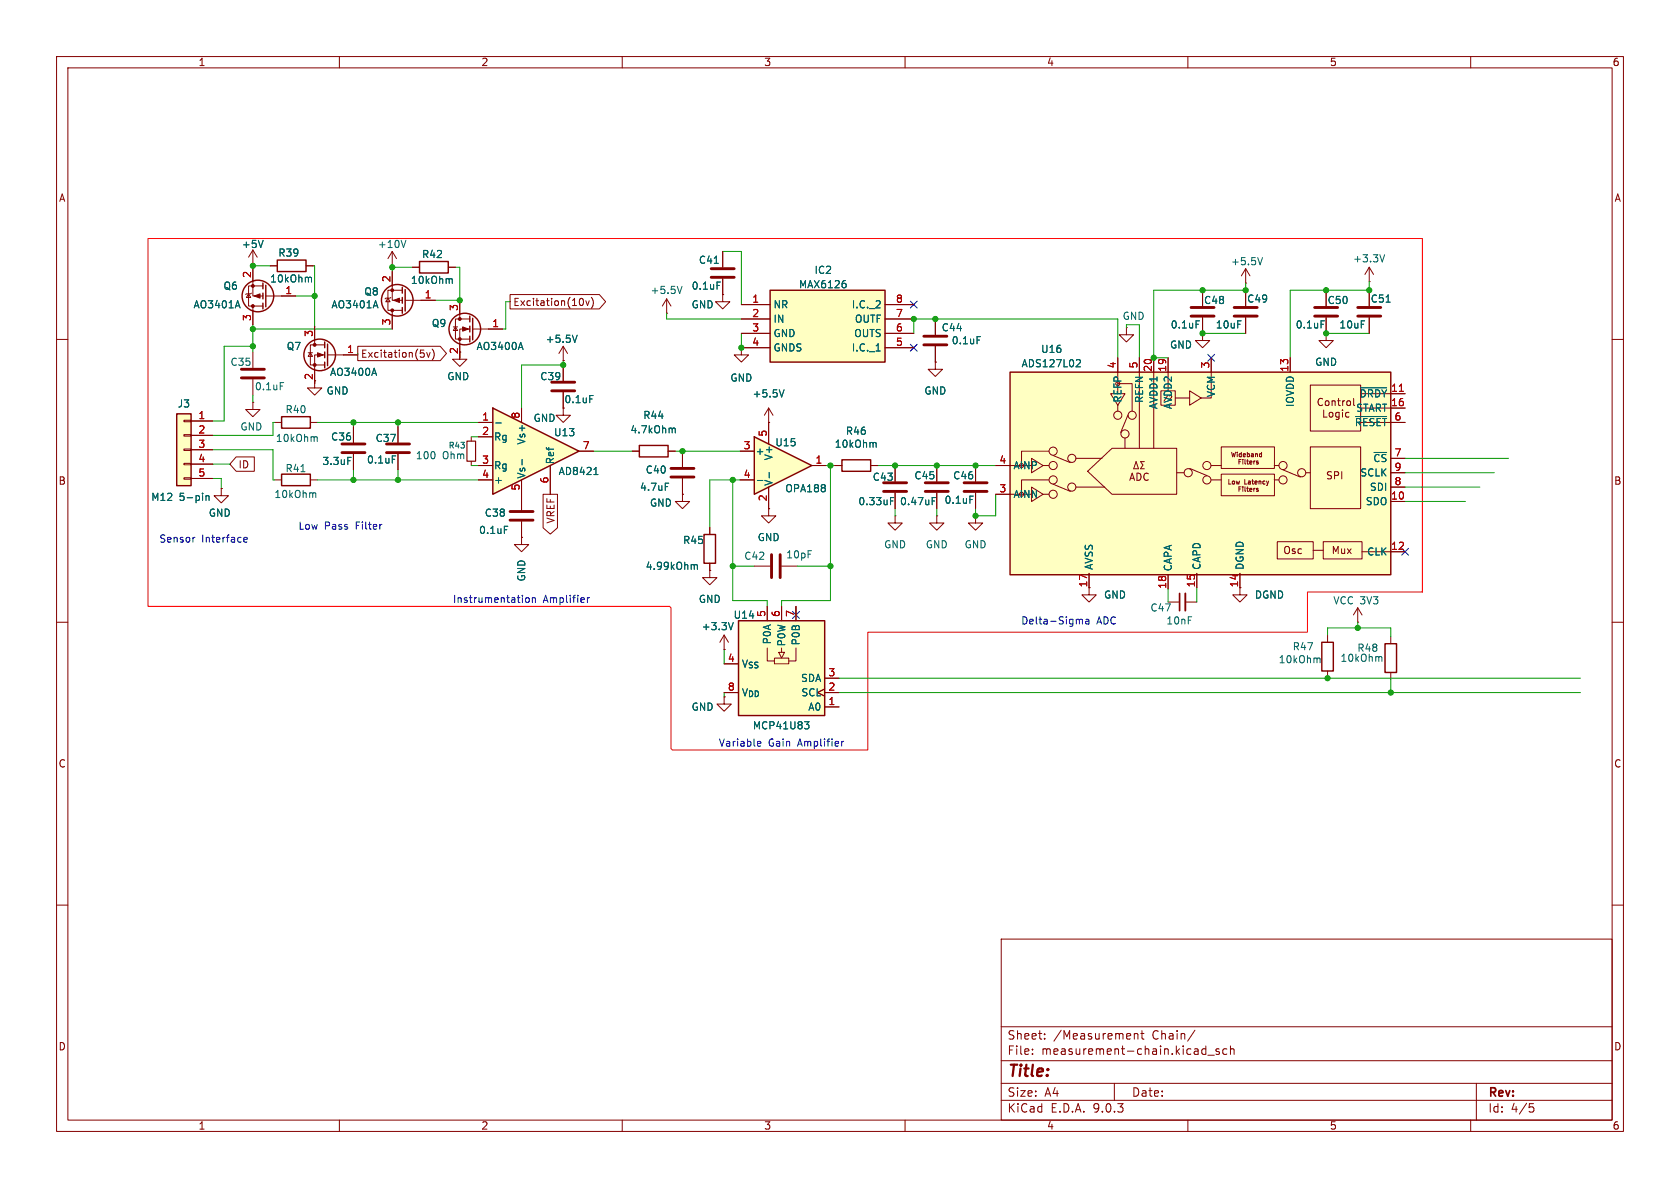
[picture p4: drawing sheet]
<svg xmlns="http://www.w3.org/2000/svg" width="297mm" height="210mm" viewBox="0 0 297 210" stroke-linecap="round" stroke-linejoin="round" font-family="sans-serif">
<g fill="none" stroke="#840000" stroke-width=".18">
<path d="M10 10h277v190h-277zM12 12h273v186h-273zM60 10v2M110 10v2M160 10v2M210 10v2M260 10v2M10 60h2M285 60h2M10 110h2M285 110h2M10 160h2"/>
<path d="M177 166h108v32h-108zM285 160h2M60 198v2M110 198v2M160 198v2M177 194.5h108M177 191.5h108M177 187.5h108M177 181.5h108M182.5 186.3v.1M182.5 185.5v.1M184.7 183.6v.1"/>
<path d="M184.7 182.8v.1M197 191.5v3M200.5 182.7v1M200.5 182.8l.2-.1 .4 .1 .1 .9M201.7 182.7h.5M201.9 182.2v1.3l.3 .2M210 198v2M211.2 182.1l-1.2 2M212.7 185.4l.5 .1M213.2 184.9v1.5M213.2 186.3l-.5 .1M213.5 186.5h1.2"/>
<path d="M215.5 185.5l-.3-.1-.2 .2v.2l.5 .2v.3h-.5M216.9 185.5l-.4-.1-.3 .3v.4l.1 .2h.6M217.5 185.5l.2-.1 .4 .1 .1 .9M217.5 184.9v1.5M260 198v2M261 191.5v6.5M270.4 195.1h.7M270.5 195.7h.4l.3 .3-.2 .5-.5 .1"/>
</g>
<path d="M133.3 77.2l10.2 5.1-10.2 5.1z" fill="#ffffc2"/>
<g fill="none" stroke="#840000" stroke-width=".25">
<path d="M46.5 50v1.1M46.5 51.8v1M46.5 53.6v1M47 50.4v3.8M49 46h5.1v2h-5.1zM83.1 55.9v1M83.1 57.7v1M83.1 59.4v1.1M83.6 56.3v3.8M113 78.7h5.1v2.1h-5.1zM133.3 77.2l10.2 5.1-10.2 5.1z"/>
<circle cx="45.6" cy="52.3" r="2.79"/>
<circle cx="82.2" cy="58.2" r="2.79"/>
</g>
<g fill="none" stroke="#840000" stroke-width=".18">
<path d="M43.9 51.9l.4 .7h-.7zM44.4 51.8l-.1 .1h-.7l-.2 .2M44.7 47.2v5.1h1.8M44.7 46.7h.1M44.7 44.2v2.5M44.7 54.1v3.3M44.7 44.2l.8 1.3M44.7 44.2l-.8 1.3M46.5 50.5h-2.6v3.6h2.6M47 52.3h5.3M47.8 47h1.2M54.1 47h1.3"/>
<path d="M80.1 57.8h.8M80.5 57.8l.4 .6h-.8zM81.3 53.1v3.3M83.1 56.4h-2.6v3.5h2.6M83.1 58.2h-1.8v5M83.6 58.2h5.3M220.2 50h.1M220.2 47.5v2.5M220.2 51.3v2.8M220.2 56.1v2.8M220.2 47.5l.8 1.3M220.2 47.5l-.7 1.3"/>
<path d="M242.1 49.8h.1M242.1 47.2l.7 1.3M242.1 47.2l-.8 1.3M242.1 47.2v2.6M44.7 71.1v1.3h1.3l-1.3 1.3-1.3-1.3h1.3M44.7 71.1h.1M44.7 62.2v2.8M44.7 67.1v2.8M81.3 62.2v1.3h1.2l-1.2 1.3-1.3-1.3h1.3M83.3 77.2v.8M99.6 72.1v1.3h1.2l-1.2 1.3-1.3-1.3h1.3M99.6 72.1h.1"/>
<path d="M99.6 63.8h.1M99.6 61.2v2.6M99.6 64.5v2.8M99.6 69.3v2.8M99.6 61.2l-.8 1.3M99.6 61.2l.7 1.3M111.8 79.8h1.2M118.1 79.8h1.3M130.8 79.8h2.5M135.9 74.7v3.8M39.1 86.4v1.2h1.3l-1.3 1.3-1.3-1.3h1.3M39.1 86.4h.1"/>
<path d="M83.3 81.5v.8M92.2 95v1.3h1.3l-1.3 1.2-1.3-1.2h1.3M92.2 95h.1M92.2 87.4v2.8M92.2 92.2v2.8M120.6 87.4v1.2h1.3l-1.3 1.3-1.2-1.3h1.2M120.6 87.4h.1M130.8 84.8h2.5M135.9 86.1v3.8M143.5 82.3h2.5"/>
</g>
<g fill="none" stroke="#006464" stroke-width=".18">
<path d="M42 53.2l.4 1.2M46.5 42.5l-.4 1.3M54.7 49l.4 .2v.7M102 59.3l-.4 1.2M223.2 45.5l-.4 1.3M244.8 45l-.4 1.3M49.5 67.6h.6M92.1 60.5l.4 1.3M104.3 69.9h.6M119 75.7l.4 .2v.6M89.2 93h.6M133.9 84.9h.9"/>
<path d="M136 83.5v1"/>
</g>
<g fill="#840000" stroke="#840000" stroke-width=".18">
<path d="M45 52.3l1-.4v.8z"/>
<path d="M81.8 57.8l1 .4-1 .3z"/>
<circle cx="44.7" cy="54.1" r=".25"/>
<circle cx="44.7" cy="50.5" r=".25"/>
<circle cx="81.3" cy="56.4" r=".25"/>
<circle cx="81.3" cy="59.9" r=".25"/>
</g>
<path d="M218.2 54.4h4M218.2 55.9h4M42.7 65.3h4M42.7 66.8h4M97.5 69.1h4.1M97.5 67.6h4.1M90.2 90.4h4M90.2 91.9h4" fill="none" stroke="#840000" stroke-width=".51"/>
<path d="M82.5 78h1.6v3.5h-1.6z" fill="none" stroke="#840000" stroke-width=".2"/>
<path d="M31.2 73.2h2.6v12.7h-2.6z" fill="#ffffc2"/>
<path d="M31.2 73.2h2.6v12.7h-2.6z" fill="none" stroke="#840000" stroke-width=".25"/>
<path d="M32.5 74.3h1.3v.2h-1.3zM32.5 76.8h1.3v.3h-1.3zM32.5 79.4h1.3v.2h-1.3zM33.8 74.4h3.8M33.8 77h3.8M33.8 79.5h3.8M32.5 81.9h1.3v.3h-1.3zM32.5 84.5h1.3v.2h-1.3zM33.8 82h3.8M33.8 84.6h3.8" fill="none" stroke="#840000" stroke-width=".18"/>
<path d="M36.4 87.6v.9M36.4 87.7l.2-.1 .3 .1 .1 .8" fill="none" stroke="#006464" stroke-width=".18"/>
<path d="M178.6 65.8h67.3v35.8h-67.3z" fill="#ffffc2"/>
<path d="M178.6 65.8h67.3v35.8h-67.3zM148.8 81.3h5.1v2h-5.1zM233.7 113.5h2v5.1h-2zM244.9 113.8h2v5.1h-2z" fill="none" stroke="#840000" stroke-width=".25"/>
<g fill="none" stroke="#840000" stroke-width=".18">
<path d="M165.4 56.4v2.8M199.1 57.9v1.3h1.3l-1.3 1.3-1.2-1.3h1.2M199.1 57.9h.1M212.6 58.9v1.3h-1.3l1.3 1.3 1.3-1.3h-1.3M212.6 58.9h.1M212.6 51.3v2.8M212.6 56.1v2.8M234.4 58.9v1.3h-1.2l1.2 1.3 1.3-1.3h-1.3M234.4 58.9h.1M234.4 51.3v2.8M234.4 56.1v2.8M242.1 51.3v2.8"/>
<path d="M242.1 56.1v2.8M135.9 74.7h.1M135.9 72.1l-.8 1.3M135.9 72.1l.8 1.3M135.9 72.1v2.6M165.4 64v1.3h1.2l-1.2 1.2-1.3-1.2h1.3M165.4 64h.1M165.4 61.2v2.8M185.4 79.8h-4.8v2.5M196.3 69.6h2.6l-1.3 2zM197.6 67.8h2.6v4.8M197.6 63.2v6.4"/>
<path d="M197.6 71.6v1M198.9 77.5v1.7M199.4 73.4l-1.3 3.1M201.4 63.2v16M204 63.2v16M205.2 69.1h2.6v2.5h-2.6zM206.5 69.9l-.7 1M206.5 63.2v5.9M207.8 70.4h2.5M210.3 69.1l2 1.3-2 1.2zM214.1 63.2v7.2h-1.8M215.9 79h9.4v3.8h-9.4z"/>
<path d="M217.7 79.9l.2 .8 .2-.5 .1 .5 .2-.8M218.7 79.9v.1M219.4 79.9v.8M220.5 79.9v.8M223 79.9v.8M228.1 63.2v2.6M231.6 68.1h8.9v8.1h-8.9zM231.6 79h8.9v10.9h-8.9zM233.8 70.5a.6 .6 0 0 0-.8 .5 .6 .6 0 0 0 .6 .7l.2-.1M234 72.5v1.2h.6M234.3 71l.2-.2 .4 .2 .1 .5-.2 .1-.3 .1-.2-.1zM235 73l.2-.1 .4 .1v.5l-.1 .2h-.3l-.2-.1z"/>
<path d="M235.5 71l.2-.2 .3 .1v.8M235.5 70.8v.9M236.5 70.8h.4M236.6 70.4v1.1l.3 .2M236.7 73l-.3-.1-.3 .2 .2 .6h.4M236.7 72.9v1l-.2 .3-.3-.1M237.3 72.5v.1M237.3 72.9v.8M237.4 70.8v.9M237.7 70.8l-.3 .3M238.2 71l.1-.2 .4 .2 .1 .5-.2 .1-.3 .1-.1-.1zM238.5 73l-.4-.1-.2 .2 .1 .6h.5"/>
<path d="M239.3 70.4v1.1M240.5 69.6h7.9M240.5 72.1h7.9M240.5 74.7h7.9M147.6 82.3h1.2M153.9 82.3h1.3M158.2 91.2v1.3h1.3l-1.3 1.2-1.2-1.2h1.2M158.2 91.2h.1M165.6 91.2v1.3h1.3l-1.3 1.2-1.3-1.2h1.3M165.6 91.2h.1M165.6 82.3v2.8M165.6 87.1v2.8"/>
<path d="M172.5 91.2v1.3h1.2l-1.2 1.2-1.3-1.2h1.3M172.5 91.2h.1M172.5 82.3v2.8M172.5 87.1v2.8M176 82.3h6.4M176 87.4h6.4M182.4 81l2 1.3-2 1.3zM182.4 86.1l2 1.3-2 1.2zM184.4 82.3h1M184.4 87.4h1M185.4 84.8h-4.8v2.6M186.2 80.5l3 1.3"/>
<path d="M186.2 85.6l3 1.3M190.2 81h4.6M190.2 86.1h5.1M192.3 83.3l4.3-4.1h11.4v8.2h-11.4zM199.7 84.9l.5-1.3 .4 1.3M199.8 84.6h.7M200.8 81.6l.5 1.3h-.9zM201 83.6a.64 .64 0 0 1 .7 .7 .64 .64 0 0 1-.7 .6zM202.3 81.6h-.7l.5 .6-.5 .7h.7M203 83.8a.6 .6 0 0 0-.8 .4 .6 .6 0 0 0 .6 .7l.2-.1M208 83.6h1.3M210.3 82.8l3.1 1.3"/>
<path d="M214.1 82.3h1.8M214.1 84.8h1.8M215.9 83.8h9.4v3.8h-9.4zM217.2 84.8v.8h.4M217.9 85.1l.2-.1 .2 .2-.2 .4-.3-.2zM218.5 85l.2 .6 .1-.4 .2 .4 .1-.6M218.7 80.2v.5M219 86.4h.3M219.4 86.1h-.4v.8M219.4 80.2h-.3v.4M219.7 86.1h.1M219.7 86.3v.6"/>
<path d="M219.8 80.5l.4-.1-.1-.2h-.3v.4M220.1 84.8v.8h.3M220.1 86.1v.6l.1 .2M220.4 81.5h.3M220.4 86.3h.3M220.5 80.2h.2l.2 .2-.1 .3h-.3M220.5 81.2v.7l.2 .1M220.5 86.1v.6l.2 .2M220.7 85.1h.3v.5M220.9 86.6l.4-.1v-.1h-.4l.1 .4h.3M221 85.2l-.3 .2 .1 .2 .2-.1M221.2 81.5l-.3 .1 .1 .4h.2"/>
<path d="M221.2 80.2h.3l.1 .5M221.3 85h.3M221.3 81.7l-.4 .1M221.4 84.8v.7l.2 .1M221.6 80.4l-.4 .1M221.7 86.3v.6M221.8 85.3l.4-.1v-.1l-.4 .1 .1 .3h.3M221.9 86.3l-.2 .2M222 80.3l.3-.1v.5M222 80.2v.5M222.4 86.4h-.3l.3 .2v.2h-.3M222.6 85.1h.3v.5"/>
<path d="M222.6 85v.6M223 80.2h-.3l-.1 .4M223.6 85.1l-.2-.1-.1 .2v.3h.3M223.9 85l.2 .6M224.1 85.6l-.2 .2M224.3 85l-.2 .6M225.3 82.3h.8M225.3 84.8h.8M225.8 95.8h6.4v3h-6.4zM226.8 83.1l3.1 1.2M230.9 83.6h.7M232.2 97.3h1.7"/>
<path d="M233.9 95.8h6.9v3h-6.9zM237.2 83.4v1.3M240.8 97.5h7.6M245.9 81h2.5M245.9 86.1h2.5M245.9 83.6h2.5M245.9 88.6h2.5M192.5 101.3v3.9h1.3l-1.3 1.2-1.2-1.2h1.2M206.5 101.6v2.5M206.5 106.4h2M209.5 106.4h2.1M211.6 101.3v2.6"/>
<path d="M219.2 101.3v3.9h1.3l-1.3 1.2-1.3-1.2h1.3M234.7 112.3v1.2M234.7 118.6v1.3M240 110h.1M240 107.4l-.7 1.3M240 107.4l.8 1.3M240 107.4v2.6M245.9 112.5v1.3M245.9 118.9v1.2"/>
<circle cx="186.2" cy="79.8" r=".72"/>
<circle cx="197.6" cy="73.4" r=".72"/>
<circle cx="198.9" cy="76.7" r=".72"/>
<circle cx="200.2" cy="73.4" r=".72"/>
<circle cx="186.2" cy="82.3" r=".72"/>
<circle cx="186.2" cy="84.8" r=".72"/>
<circle cx="186.2" cy="87.4" r=".72"/>
<circle cx="189.5" cy="81" r=".72"/>
<circle cx="189.5" cy="86.1" r=".72"/>
<circle cx="210.1" cy="83.6" r=".72"/>
<circle cx="213.4" cy="84.8" r=".72"/>
<circle cx="213.4" cy="82.3" r=".72"/>
<circle cx="226.8" cy="82.3" r=".72"/>
<circle cx="226.8" cy="84.8" r=".72"/>
<circle cx="230.1" cy="83.6" r=".72"/>
</g>
<g fill="none" stroke="#006464" stroke-width=".18">
<path d="M172.7 59.5h.6M211.4 56.7h.7M233.5 56.7h.6M245 53.4h.8M138.6 68.9l-.4 1.3M154.5 78.2l.4 .2v.7M190.5 63.6h.4l.1 .3-.8 .9h.8M239.6 73.6h5.5M240.5 68.6h4.6M164.8 88.6h.4M164.8 88h.6M171.5 87.7h.6"/>
<path d="M233 116.3l.4 .2v.7M243.9 116.1l.4 .1v.7"/>
</g>
<path d="M247.4 69.2h.7" fill="none" stroke="#a90000" stroke-width=".18"/>
<path d="M163.3 59.4h4.1M210.6 54.4h4M210.6 55.9h4M232.4 54.4h4.1M232.4 55.9h4.1M240 54.4h4.1M240 55.9h4.1M163.3 61h4.1M163.6 85.3h4M163.6 86.9h4M170.4 85.3h4.1M170.4 86.9h4.1" fill="none" stroke="#840000" stroke-width=".51"/>
<path d="M208.5 104.9v3.1" fill="none" stroke="#840000" stroke-width=".3"/>
<path d="M209.5 104.9v3.1" fill="none" stroke="#840000" stroke-width=".33"/>
<path d="M87.1 72.1l15.3 7.7-15.3 7.6z" fill="#ffffc2"/>
<path d="M87.1 72.1l15.3 7.7-15.3 7.6z" fill="none" stroke="#840000" stroke-width=".25"/>
<path d="M84.6 74.7h2.5M84.6 77.2h2.5M92.2 72.1v2.6M102.4 79.8h2.5M84.6 82.3h2.5M84.6 84.8h2.5M92.2 84.8v2.6M97.3 82.3v5.1" fill="none" stroke="#840000" stroke-width=".18"/>
<path d="M87.7 74.8h.9M92.3 81.2v1M105 83.9h.7M105.2 82.8l.2-.2v1.3" fill="none" stroke="#006464" stroke-width=".18"/>
<path d="M130.6 109.7h15.2v16.8h-15.2z" fill="#ffffc2"/>
<g fill="none" stroke="#840000" stroke-width=".18">
<path d="M131.1 61.5v1.2h1.2l-1.2 1.3-1.3-1.3h1.3M131.1 61.5h.1M128 117.3h2.6M133.3 100.1h2.8M135.6 114.6v2.2h1.3M135.6 107.2v2.5M136.9 116.3h2.5v1h-2.5zM137.7 115.3h1l-.5 1zM138.2 107.2v2.5M138.2 114.6v.7M138.2 100.1h2.8M140.7 114.6v2.2h-1.3"/>
<path d="M140.7 107.2v2.5M145.8 119.9h2.5M128 123.2v1.3h1.3l-1.3 1.2-1.3-1.2h1.3M128 123.2h.1M128 122.4h2.6M145.8 121.8l-1.3 .6 1.3 .7M145.8 122.4h2.5M145.8 125h2.5"/>
</g>
<path d="M130.6 109.7h15.2v16.8h-15.2z" fill="none" stroke="#840000" stroke-width=".25"/>
<path d="M142.2 127.6h.8l-.4 .5 .4 .1v.4l-.2 .2h-.4" fill="none" stroke="#006464" stroke-width=".18"/>
<path d="M136.4 98v4.1M137.9 98v4.1" fill="none" stroke="#840000" stroke-width=".51"/>
<path d="M136.1 51.3h20.4v12.7h-20.4z" fill="#ffffc2"/>
<g fill="none" stroke="#840000" stroke-width=".25">
<path d="M71.1 50.8v1M71.1 52.6v1M71.1 54.4v1M71.6 51.2v3.8M74.2 46.2h5v2.1h-5zM136.1 51.3h20.4v12.7h-20.4zM49.8 73.7h5.1v2h-5.1zM57.4 60.5v1M57.4 62.2v1M57.4 64v1M57.9 60.8v3.8M49.8 83.8h5.1v2.1h-5.1z"/>
<path d="M124.5 94.5h2v5.1h-2z"/>
<circle cx="70.2" cy="53.1" r="2.79"/>
<circle cx="56.5" cy="62.7" r="2.79"/>
</g>
<g fill="none" stroke="#840000" stroke-width=".18">
<path d="M44.7 46.7h.1M44.7 47.2v2.6M44.7 54.9v2.5M47.8 47h1.2M49.8 52.3h2.5M54.1 47h1.3M55.6 57.7v3.3M68.6 52.7l.4 .6h-.8zM69.1 52.6l-.1 .1h-.8l-.1 .1M69.3 47h.1M69.3 48v5.1h1.8M69.3 44.5l.8 1.2"/>
<path d="M69.3 44.5l-.7 1.2M69.3 44.5v2.5M69.3 54.9v3.3M71.1 51.3h-2.5v3.6h2.5M71.6 53.1h5.4M72.9 47.2h1.3M79.2 47.2h1.3M81.3 53.1v2.5M86.4 58.2h2.5M90.2 52.1h15.8l1.1 1.2-1.1 1.3h-15.8zM102.8 52.7a.79 .79 0 0 1 0 1.3M103.6 53.2l.3 .8 .3-.8"/>
<path d="M104.5 52.6a1.46 1.46 0 0 1 0 1.9M117.9 55.4h.1M117.9 52.8l-.8 1.3M117.9 52.8l.7 1.3M117.9 52.8v2.6M127.8 52.1v1.2h1.2l-1.2 1.3-1.3-1.3h1.3M127.8 52.1h.1M127.8 44.5v2.7M127.8 49.3v2.8M131.1 53.8h5M131.1 56.4h5M131.1 58.9h5"/>
<path d="M156.5 53.8h5M156.5 56.4h5M156.5 58.9h5M165.4 56.4v2.8M212.6 58.9h.1M212.6 51.3v2.8M212.6 56.1v2.8M220.2 51.3v2.8M220.2 56.1v2.8M234.4 58.9h.1M234.4 51.3v2.8M234.4 56.1v2.8"/>
<path d="M242.1 51.3v2.8M242.1 56.1v2.8M33.8 74.4h3.8M33.8 77h3.8M33.8 79.5h3.8M48.5 74.7h1.3M54.5 62.4h.7M54.9 62.4l.3 .6h-.7zM54.9 74.7h1.2M55.6 67.3v1.3h1.3l-1.3 1.3-1.2-1.3h1.2M57.4 61h-2.5v3.5h2.5M57.4 62.7h-1.8v5.1"/>
<path d="M57.9 62.7h5.3M62.5 75.4v2.8M63.2 61.2h14.6l1.1 1.3-1.1 1.3h-14.6zM70.4 75.4v2.8M74.3 61.9h.6M74.9 62.4l.1 .2-.1 .5M75.4 62.3l.3 .9 .3-.9M76.4 61.7a1.46 1.46 0 0 1 0 1.9M81.3 60.7v2.5M84.6 74.7h2.5M84.6 77.2h2.5M92.2 72.1v2.6"/>
<path d="M99.6 72.1h.1M99.6 63.8h.1M99.6 64.5v2.8M99.6 69.3v2.8M102.4 79.8h2.5M111.8 79.8h1.2M118.1 79.8h1.3M120.6 79.8v2.8M130.8 79.8h2.5M131.1 61.5h.1M131.1 61.5h5M135.9 74.7h.1"/>
<path d="M135.9 74.7v3.8M156.5 61.5h5M165.4 64h.1M165.4 61.2v2.8M197.6 63.2v2.6M201.4 63.2v2.6M204 63.2v2.6M206.5 63.2v2.6M214.1 63.2v2.6M228.1 63.2v2.6M245.9 74.7h2.5M245.9 69.6h2.5"/>
<path d="M245.9 72.1h2.5M33.8 82h3.8M33.8 84.6h3.8M39.1 86.4h.1M41.8 80.8h3.2v2.5h-3.2l-1.2-1.3zM48.5 84.8h1.3M54.9 84.8h1.2M62.5 80.3v2.8M70.4 80.3v2.8M84.6 84.8h2.5M84.6 82.3h2.5M92.2 95h.1"/>
<path d="M92.2 84.8v5.4M92.2 92.2v2.8M96 87.4h2.6v5.9l-1.3 1.1-1.3-1.1zM97.3 82.3v5.1M120.6 87.4h.1M120.6 84.6v2.8M125.5 93.2v1.3M125.5 99.6v1.2M130.8 84.8h2.5M135.9 89.9v1.3h1.3l-1.3 1.3-1.3-1.3h1.3M135.9 89.9h.1M135.9 86.1v3.8"/>
<path d="M143.5 82.3h2.5M147.6 82.3h1.2M153.9 82.3h1.3M158.2 82.3v2.8M158.2 87.1v2.8M165.6 82.3v2.8M165.6 87.1v2.8M172.5 82.3v2.8M172.5 87.1v2.8M176 82.3h2.6M176 87.4h2.6M245.9 81h2.5"/>
<path d="M245.9 83.6h2.5M245.9 86.1h2.5M245.9 88.6h2.5M245.9 97.5h2.5M125.5 100.8v1.3h1.2l-1.2 1.3-1.3-1.3h1.3M125.5 100.8h.1M128 114.8h.1M128 112.3l-.7 1.2M128 112.3l.8 1.2M128 112.3v2.5M128 117.3h2.6M135.6 107.2v2.5"/>
<path d="M138.2 107.2v2.5M140.7 107.2v2.5M145.8 119.9h2.5M192.5 101.3v2.6M206.5 101.6v2.5M211.6 101.3v2.6M219.2 101.3v2.6M128 123.2h.1M128 122.4h2.6M145.8 121.8l-1.3 .6 1.3 .7M145.8 122.4h2.5M145.8 125h2.5"/>
</g>
<g fill="none" stroke="#006464" stroke-width=".18">
<path d="M42 53.2l.4 1.2M46.5 42.5l-.4 1.3M54.7 49l.4 .2v.7M66.4 53.2l.4 1.2M71.8 42.5l-.5 1.3M79.6 49.3l.4 .1v.7M102 59.3l-.4 1.2M120.6 50.6l-.4 1.3M126.3 46.6h.7M126.8 49.9h.6M149.2 49.6h.3M149.4 50.1l.2 .2v.3l-.2 .3"/>
<path d="M172.7 59.5h.6M211.4 56.7h.7M233.5 56.7h.6M245 53.4h.8M55.7 77.2l.4 .2v.6M66.1 65.1l.5 1.3M87.7 74.8h.9M92.1 60.5l.4 1.3M104.3 69.9h.6M119 75.7l.4 .2v.6M138.6 68.9l-.4 1.3M154.5 78.2l.4 .2v.7"/>
<path d="M154.9 62h.7M190.5 63.6h.4l.1 .3-.8 .9h.8M239.6 73.6h5.5M240.5 68.6h4.6M36.4 87.6v.9M36.4 87.7l.2-.1 .3 .1 .1 .8M53.2 83.4h.7M55.5 87.1l.3 .2v.7M61.5 80.8h.6M69.4 80.6h.6M89.2 93h.6M92.3 81.2v1"/>
<path d="M105 83.9h.7M105.2 82.8l.2-.2v1.3M117.6 85.4h.6M122.7 99.9v.1M122.7 100v.7M122.7 100l.2-.2 .3 .1 .1 .8M133.9 84.9h.9M136 83.5v1M157.4 88.6h.5M157.4 88h.6M164.8 88.6h.4M164.8 88h.6"/>
<path d="M171.5 87.7h.6M129.6 110.1l-.4 1.2M142.2 127.6h.8l-.4 .5 .4 .1v.4l-.2 .2h-.4"/>
</g>
<path d="M125.7 47.5h4.1M125.7 49h4.1M60.5 78.5h4M68.3 78.5h4.1M60.5 80h4M68.3 80h4.1M118.6 82.8h4.1M118.6 84.3h4.1M156.2 85.3h4.1M156.2 86.9h4.1" fill="none" stroke="#840000" stroke-width=".51"/>
<g fill="#840000" stroke="#840000" stroke-width=".18">
<path d="M69.6 53.1l1-.4v.8z"/>
<path d="M56.1 62.4l1 .3-1 .4z"/>
<circle cx="69.3" cy="54.9" r=".25"/>
<circle cx="69.3" cy="51.3" r=".25"/>
<circle cx="55.6" cy="61" r=".25"/>
<circle cx="55.6" cy="64.5" r=".25"/>
</g>
<path d="M26.2 42.2h225.3v62.4h-20.4v7.2h-77.7v20.8h-34.5l-.3-.3v-24.9l-.2-.2h-92.2z" fill="none" stroke="#f00" stroke-width=".18"/>
<g fill="none" stroke="#009600" stroke-width=".18">
<path d="M44.7 46.7v.5M44.7 57.4v4.8M44.7 47h3.1M44.7 58.2h24.6M52.3 52.3h3.3M55.4 47h.2v10.7M69.3 47v1M69.3 47.2h3.6M80.5 47.2h.8v5.9h-4.3M90.2 53.3h-.8v4.9h-.5M117.9 55.4v1h13.2M127.8 44.5h3.3v9.3"/>
<path d="M131.1 58.9v2.6M161.5 58.9v-2.5h36.1v6.8M199.1 57.9v-.5h2.3v5.8M212.6 58.9h7.6M220.2 50v1.3h-16.2v11.9h2.5M234.4 58.9h7.7M242.1 49.8v1.8M242.1 51.3h-14v11.9M37.6 79.5h10.7v5.3h.2M44.7 69.9v1.2M44.7 61.2h-5.1v13.2h-2M48.5 74.7h-.2v2.3h-10.7"/>
<path d="M56.1 74.7h28.5M62.5 74.7v.7M63.2 62.5v.2M70.6 74.4h-.2v1M83.3 77.2h1.3M99.6 63.8v.7h-7.4v7.6M104.9 79.8h6.9M119.4 79.8h11.4M37.6 84.6h1.5v1.8M37.6 82h3M56.1 84.8h28.5M62.5 83.1v1.7"/>
<path d="M70.4 83.1v1.7M83.3 82.3h1.3M129.5 84.8v21.4h6.1v1M130.8 84.8h-5.3v8.4M146 82.3h1.6M146.8 82.3v23.9h-8.6v1M155.2 82.3h20.8M158.2 89.9v1.3M165.6 89.9v1.3M176 87.4v3.8h-3.5v-1.3M248.4 86.1h13.2M248.4 81h18.3"/>
<path d="M248.4 88.6h10.7M248.4 83.6h15.8M128 114.8v2.5M129.5 100.1h3.8M140.7 107.2v1.5M141 100.1h5.8M148.3 119.9h131.1M206.5 104.1v2.3M211.6 103.9v2.5M234.7 112.3v-1.3h11.2v1.5M240 110v1M128 122.4v.8"/>
<path d="M148.3 122.4h131.1M245.9 120.1v2.3"/>
</g>
<path d="M160.9 53.2l1.3 1.3M162.2 53.2l-1.3 1.3M160.9 60.9l1.3 1.2M162.2 60.9l-1.3 1.2M213.5 62.6l1.2 1.3M214.7 62.6l-1.2 1.3M247.8 96.9l1.2 1.2M249 96.9l-1.2 1.2M140.1 108.1l1.2 1.2M141.3 108.1l-1.2 1.2" fill="none" stroke="#000084" stroke-width=".18"/>
<g fill="none" stroke="#0000c2" stroke-width=".18">
<path d="M34.5 95h-.3M43.1 95.4l.6-.1v-.3h-.4l-.2 .2 .1 .6h.5M93 105.8l.1-.1 .4 .1 .1 .5-.2 .1-.3 .1-.1-.1zM94.1 105.8l.2-.1h.3l.1 .8M94.1 105.7v.8M103.8 105.7v.8M104.2 105.7l-.4 .2M190.6 109.5l.2 .1M190.8 109.6v.7M190.8 109.6l.2-.1h.3l.1 .8M192 109.5h.5v.8M192.5 109.8h-.4l-.2 .2 .2 .3h.4"/>
<path d="M134 131.8h.5M134 131.1h.3l.2 .3-.6 .1M148.8 131.1v.8M149.2 131.1l-.4 .2"/>
</g>
<path d="M247.4 69.2h.7" fill="none" stroke="#a90000" stroke-width=".18"/>
<g fill="#009600" stroke="#009600" stroke-width=".18">
<circle cx="129.5" cy="84.8" r=".46"/>
<circle cx="129.5" cy="100.1" r=".46"/>
<circle cx="146.8" cy="100.1" r=".46"/>
<circle cx="172.5" cy="82.3" r=".46"/>
<circle cx="172.5" cy="91.2" r=".46"/>
<circle cx="146.8" cy="82.3" r=".46"/>
<circle cx="165.6" cy="82.3" r=".46"/>
<circle cx="161.5" cy="56.4" r=".46"/>
<circle cx="165.4" cy="56.4" r=".46"/>
<circle cx="204" cy="63.2" r=".46"/>
<circle cx="212.6" cy="58.9" r=".46"/>
<circle cx="131.1" cy="61.5" r=".46"/>
<circle cx="158.2" cy="82.3" r=".46"/>
<circle cx="234.7" cy="119.9" r=".46"/>
<circle cx="242.1" cy="51.3" r=".46"/>
<circle cx="245.9" cy="122.4" r=".46"/>
<circle cx="240" cy="111" r=".46"/>
<circle cx="234.4" cy="58.9" r=".46"/>
<circle cx="234.4" cy="51.3" r=".46"/>
<circle cx="212.6" cy="51.3" r=".46"/>
<circle cx="220.2" cy="51.3" r=".46"/>
<circle cx="44.7" cy="58.2" r=".46"/>
<circle cx="44.7" cy="47" r=".46"/>
<circle cx="62.5" cy="74.7" r=".46"/>
<circle cx="62.5" cy="84.8" r=".46"/>
<circle cx="44.7" cy="61.2" r=".46"/>
<circle cx="70.4" cy="74.7" r=".46"/>
<circle cx="55.6" cy="52.3" r=".46"/>
<circle cx="81.3" cy="53.1" r=".46"/>
<circle cx="69.3" cy="47.2" r=".46"/>
<circle cx="70.4" cy="84.8" r=".46"/>
<circle cx="99.6" cy="64.5" r=".46"/>
<circle cx="120.6" cy="79.8" r=".46"/>
</g>
<text font-size="2.8" fill="#840000" x="178" y="190.9">Title:</text>
<g font-size="2.1" fill="#840000">
<text x="178" y="184">Sheet:</text>
<text x="186.2" y="184">/Measurement</text>
<text x="203.7" y="184">Chain/</text>
<text x="178" y="186.7">File:</text>
<text x="184.1" y="186.7">measurement-chain.kicad_sch</text>
<text x="178" y="196.9">KiCad</text>
<text x="178" y="194.1">Size:</text>
<text x="184.7" y="194.1">A4</text>
<text x="185.7" y="196.9">E.D.A.</text>
<text x="193.3" y="196.9">9.0.3</text>
<text x="200" y="194.1">Date:</text>
<text x="263" y="194.3">Rev:</text>
<text x="263" y="196.9">Id:</text>
<text x="267.1" y="196.9">4/5</text>
</g>
<g font-size="1.8" fill="#840000">
<text x="35" y="11.9">1</text>
<text x="85" y="11.9">2</text>
<text x="135" y="11.9">3</text>
<text x="185" y="11.9">4</text>
<text x="235" y="11.9">5</text>
<text x="285" y="11.9">6</text>
<text x="10.3" y="35.9">A</text>
<text x="285.3" y="35.9">A</text>
<text x="90.6" y="54.3">Excitation(10v)</text>
<text x="63.7" y="63.4">Excitation(5v)</text>
<text x="81" y="62.7" transform="rotate(-90 81 62.7)">2</text>
<text x="55.4" y="67.3" transform="rotate(-90 55.4 67.3)">2</text>
<text x="42.1" y="83">ID</text>
<text x="10.3" y="85.9">B</text>
<text x="233.8" y="84.9">SPI</text>
<text x="285.3" y="85.9">B</text>
<text x="98.2" y="92.7" transform="rotate(-90 98.2 92.7)">VREF</text>
<text x="226.8" y="98.1">Osc</text>
<text x="235.3" y="98.1">Mux</text>
<text x="192.3" y="103.9" transform="rotate(-90 192.3 103.9)">17</text>
<text x="218.9" y="103.9" transform="rotate(-90 218.9 103.9)">14</text>
<text x="10.3" y="135.9">C</text>
<text x="285.3" y="135.9">C</text>
<text x="10.3" y="185.9">D</text>
<text x="285.3" y="185.9">D</text>
<text x="35" y="199.9">1</text>
<text x="85" y="199.9">2</text>
<text x="135" y="199.9">3</text>
<text x="185" y="199.9">4</text>
<text x="235" y="199.9">5</text>
<text x="285" y="199.9">6</text>
</g>
<g font-size="1.8" fill="#006464">
<text x="42.7" y="44">+5V</text>
<text x="49.1" y="45.6">R39</text>
<text x="66.7" y="44">+10V</text>
<text x="74.5" y="45.8">R42</text>
<text x="123.5" y="46.8">C41</text>
<text x="217.5" y="47.1">+5.5V</text>
<text x="239.1" y="46.6">+3.3V</text>
<text x="39.4" y="51.4">Q6</text>
<text x="47.7" y="50.1">10kOhm</text>
<text x="64.3" y="52.4">Q8</text>
<text x="72.5" y="50.4">10kOhm</text>
<text x="114.9" y="52.2">+5.5V</text>
<text x="122.2" y="51.4">0.1uF</text>
<text x="141.1" y="51.2">MAX6126</text>
<text x="143.9" y="48.6">IC2</text>
<text x="212.8" y="53.9">C48</text>
<text x="220.4" y="53.7">C49</text>
<text x="234.6" y="53.9">C50</text>
<text x="242.2" y="53.7">C51</text>
<text x="34.1" y="54.7">AO3401A</text>
<text x="58.5" y="54.7">AO3401A</text>
<text x="76.2" y="58">Q9</text>
<text x="122.2" y="54.7">GND</text>
<text x="136.7" y="54.7">NR</text>
<text x="136.7" y="57.3">IN</text>
<text x="136.7" y="59.8">GND</text>
<text x="150.5" y="54.7">I.C._2</text>
<text x="150.9" y="59.8">OUTS</text>
<text x="151" y="57.3">OUTF</text>
<text x="166.4" y="58.8">C44</text>
<text x="198.4" y="56.7">GND</text>
<text x="206.9" y="58.3">0.1uF</text>
<text x="214.8" y="58.3">10uF</text>
<text x="229" y="58.3">0.1uF</text>
<text x="236.7" y="58.3">10uF</text>
<text x="40.6" y="64.9">C35</text>
<text x="50.6" y="62.1">Q7</text>
<text x="84.2" y="62.1">AO3400A</text>
<text x="96.4" y="60.8">+5.5V</text>
<text x="136.7" y="62.3">GNDS</text>
<text x="150.5" y="62.3">I.C._1</text>
<text x="168.2" y="61.1">0.1uF</text>
<text x="180.5" y="65.1">ADS127L02</text>
<text x="184" y="62.6">U16</text>
<text x="206.8" y="61.8">GND</text>
<text x="232.4" y="64.9">GND</text>
<text x="45" y="69.2">0.1uF</text>
<text x="57.6" y="70">GND</text>
<text x="58.2" y="66.6">AO3400A</text>
<text x="79" y="67.4">GND</text>
<text x="95.4" y="67.4">C39</text>
<text x="99.7" y="71.5">0.1uF</text>
<text x="129" y="67.7">GND</text>
<text x="132.9" y="70.5">+5.5V</text>
<text x="163.3" y="70">GND</text>
<text x="198.5" y="71.3" transform="rotate(-90 198.5 71.3)">REFP</text>
<text x="202.3" y="71.3" transform="rotate(-90 202.3 71.3)">REFN</text>
<text x="215" y="70.3" transform="rotate(-90 215 70.3)">VCM</text>
<text x="240.3" y="70.5">~{DRDY}</text>
<text x="31.3" y="72.2">J3</text>
<text x="42.4" y="76.3">GND</text>
<text x="50.4" y="73.3">R40</text>
<text x="94.2" y="74.8">GND</text>
<text x="97.8" y="77.3">U13</text>
<text x="111.4" y="76.8">4.7kOhm</text>
<text x="113.6" y="74.3">R44</text>
<text x="149.4" y="77.1">R46</text>
<text x="204.8" y="72.4" transform="rotate(-90 204.8 72.4)">AVDD1</text>
<text x="207.4" y="72.4" transform="rotate(-90 207.4 72.4)">AVDD2</text>
<text x="229" y="72.1" transform="rotate(-90 229 72.1)">IOVDD</text>
<text x="239.4" y="75.5">~{RESET}</text>
<text x="239.7" y="73">START</text>
<text x="48.7" y="78.3">10kOhm</text>
<text x="50.4" y="83.7">R41</text>
<text x="56.9" y="82.4">3.3uF</text>
<text x="58.4" y="78.1">C36</text>
<text x="64.8" y="82.1">0.1uF</text>
<text x="66.3" y="78.3">C37</text>
<text x="73.4" y="81.4">100</text>
<text x="78.2" y="81.4">Ohm</text>
<text x="87.2" y="78.1">Rg</text>
<text x="87.2" y="83.2">Rg</text>
<text x="93.1" y="78.7" transform="rotate(-90 93.1 78.7)">Vs+</text>
<text x="98.1" y="82.2" transform="rotate(-90 98.1 82.2)">Ref</text>
<text x="114.1" y="83.9">C40</text>
<text x="133.5" y="80.6">+</text>
<text x="136.8" y="81.5" transform="rotate(-90 136.8 81.5)">V+</text>
<text x="137" y="79.1">U15</text>
<text x="147.5" y="79.3">10kOhm</text>
<text x="179.1" y="83.2">AINP</text>
<text x="242.7" y="81.9">~{CS}</text>
<text x="26.6" y="88.7">M12</text>
<text x="31.7" y="88.7">5-pin</text>
<text x="48.4" y="88.2">10kOhm</text>
<text x="87.2" y="85.7">+</text>
<text x="93.1" y="84.7" transform="rotate(-90 93.1 84.7)">Vs-</text>
<text x="98.7" y="84.2">AD8421</text>
<text x="113" y="87">4.7uF</text>
<text x="114.8" y="89.8">GND</text>
<text x="136.8" y="86" transform="rotate(-90 136.8 86)">V-</text>
<text x="138.7" y="87.2">OPA188</text>
<text x="151.6" y="89.5">0.33uF</text>
<text x="154.2" y="85.2">C43</text>
<text x="159" y="89.5">0.47uF</text>
<text x="161.6" y="84.9">C45</text>
<text x="166.9" y="89.3">0.1uF</text>
<text x="168.4" y="84.9">C46</text>
<text x="179.1" y="88.2">AINN</text>
<text x="240.4" y="84.4">SCLK</text>
<text x="241.4" y="89.5">SDO</text>
<text x="242.1" y="87">SDI</text>
<text x="36.8" y="91.5">GND</text>
<text x="84.6" y="94.6">0.1uF</text>
<text x="85.6" y="91.5">C38</text>
<text x="133.9" y="95.9">GND</text>
<text x="114.1" y="100.9">4.99kOhm</text>
<text x="120.7" y="96.4">R45</text>
<text x="131.5" y="99.2">C42</text>
<text x="138.9" y="98.9">10pF</text>
<text x="156.2" y="97.1">GND</text>
<text x="163.6" y="97.1">GND</text>
<text x="170.4" y="97.1">GND</text>
<text x="193.4" y="100.8" transform="rotate(-90 193.4 100.8)">AVSS</text>
<text x="207.4" y="101.1" transform="rotate(-90 207.4 101.1)">CAPA</text>
<text x="212.4" y="100.8" transform="rotate(-90 212.4 100.8)">CAPD</text>
<text x="220.1" y="100.8" transform="rotate(-90 220.1 100.8)">DGND</text>
<text x="241.6" y="98.4">CLK</text>
<text x="93.1" y="102.9" transform="rotate(-90 93.1 102.9)">GND</text>
<text x="123.4" y="106.8">GND</text>
<text x="195.1" y="106">GND</text>
<text x="221.8" y="106">DGND</text>
<text x="235.6" y="107">VCC 3V3</text>
<text x="124" y="111.6">+3.3V</text>
<text x="129.6" y="109.6">U14</text>
<text x="203.3" y="108.3">C47</text>
<text x="206.1" y="110.6">10nF</text>
<text x="131.1" y="118.2">V_{SS}</text>
<text x="136.5" y="114" transform="rotate(-90 136.5 114)">P0A</text>
<text x="139" y="114.4" transform="rotate(-90 139 114.4)">P0W</text>
<text x="141.6" y="114.2" transform="rotate(-90 141.6 114.2)">P0B</text>
<text x="226" y="117.4">10kOhm</text>
<text x="228.4" y="115.2">R47</text>
<text x="236.9" y="117.2">10kOhm</text>
<text x="239.9" y="115.4">R48</text>
<text x="122.2" y="125.8">GND</text>
<text x="131.1" y="123.3">V_{DD}</text>
<text x="141.5" y="120.8">SDA</text>
<text x="141.6" y="123.3">SCL</text>
<text x="142.8" y="125.8">A0</text>
<text x="133" y="129.1">MCP41U83</text>
</g>
<g font-size="1.8" fill="#a90000">
<text x="44.4" y="49.2" transform="rotate(-90 44.4 49.2)">2</text>
<text x="50.3" y="52.1">1</text>
<text x="69.1" y="50" transform="rotate(-90 69.1 50)">2</text>
<text x="75" y="52.8">1</text>
<text x="132.9" y="53.6">1</text>
<text x="158.3" y="53.6">8</text>
<text x="44.4" y="56.8" transform="rotate(-90 44.4 56.8)">3</text>
<text x="55.4" y="59.6" transform="rotate(-90 55.4 59.6)">3</text>
<text x="69.1" y="57.6" transform="rotate(-90 69.1 57.6)">3</text>
<text x="81" y="55.1" transform="rotate(-90 81 55.1)">3</text>
<text x="86.9" y="57.9">1</text>
<text x="132.9" y="56.1">2</text>
<text x="132.9" y="58.7">3</text>
<text x="158.3" y="56.1">7</text>
<text x="158.3" y="58.7">6</text>
<text x="61.3" y="62.5">1</text>
<text x="132.9" y="61.2">4</text>
<text x="158.3" y="61.2">5</text>
<text x="197.4" y="65.2" transform="rotate(-90 197.4 65.2)">4</text>
<text x="201.2" y="65.2" transform="rotate(-90 201.2 65.2)">5</text>
<text x="203.7" y="65.8" transform="rotate(-90 203.7 65.8)">20</text>
<text x="206.2" y="65.8" transform="rotate(-90 206.2 65.8)">19</text>
<text x="213.9" y="65.2" transform="rotate(-90 213.9 65.2)">3</text>
<text x="227.8" y="65.8" transform="rotate(-90 227.8 65.8)">13</text>
<text x="245.8" y="69.3">11</text>
<text x="245.8" y="71.9">16</text>
<text x="35" y="74.2">1</text>
<text x="35" y="76.7">2</text>
<text x="85.1" y="74.4">1</text>
<text x="85.1" y="77">2</text>
<text x="91.9" y="74.1" transform="rotate(-90 91.9 74.1)">8</text>
<text x="135.6" y="77.3" transform="rotate(-90 135.6 77.3)">5</text>
<text x="246.4" y="74.4">6</text>
<text x="35" y="79.2">3</text>
<text x="35" y="81.8">4</text>
<text x="85.1" y="82">3</text>
<text x="102.9" y="79.5">7</text>
<text x="131.4" y="79.5">3</text>
<text x="144.1" y="82">1</text>
<text x="176.6" y="82">4</text>
<text x="246.4" y="80.8">7</text>
<text x="246.4" y="83.3">9</text>
<text x="35" y="84.3">5</text>
<text x="85.1" y="84.6">4</text>
<text x="91.9" y="86.8" transform="rotate(-90 91.9 86.8)">5</text>
<text x="97" y="85.5" transform="rotate(-90 97 85.5)">6</text>
<text x="131.4" y="84.6">4</text>
<text x="135.6" y="88.7" transform="rotate(-90 135.6 88.7)">2</text>
<text x="176.6" y="87.1">3</text>
<text x="245.8" y="88.4">10</text>
<text x="246.4" y="85.9">8</text>
<text x="245.8" y="97.3">12</text>
<text x="206.2" y="104.2" transform="rotate(-90 206.2 104.2)">18</text>
<text x="211.3" y="103.9" transform="rotate(-90 211.3 103.9)">15</text>
<text x="135.4" y="109.2" transform="rotate(-90 135.4 109.2)">5</text>
<text x="137.9" y="109.2" transform="rotate(-90 137.9 109.2)">6</text>
<text x="140.5" y="109.2" transform="rotate(-90 140.5 109.2)">7</text>
<text x="128.6" y="117.1">4</text>
<text x="146.4" y="119.6">3</text>
<text x="128.6" y="122.2">8</text>
<text x="146.4" y="122.2">2</text>
<text x="146.4" y="124.7">1</text>
</g>
<g font-size="1.8" fill="#0000c2">
<text x="52.7" y="93.8">Low</text>
<text x="57.3" y="93.8">Pass</text>
<text x="63" y="93.8">Filter</text>
<text x="28.1" y="96.1">Sensor</text>
<text x="35.7" y="96.1">Interface</text>
<text x="80" y="106.8">Instrumentation</text>
<text x="96" y="106.8">Amplifier</text>
<text x="180.4" y="110.6">Delta-Sigma</text>
<text x="193.9" y="110.6">ADC</text>
<text x="127" y="132.2">Variable</text>
<text x="135.8" y="132.2">Gain</text>
<text x="141.2" y="132.2">Amplifier</text>
</g>
<text font-size="1.4" fill="#006464" x="79.2" y="79.5">R43</text>
<g font-size="1.1" fill="#840000">
<text x="214.9" y="81.7">Wideband</text>
<text x="221.4" y="81.7">Filters</text>
</g>
</svg>
